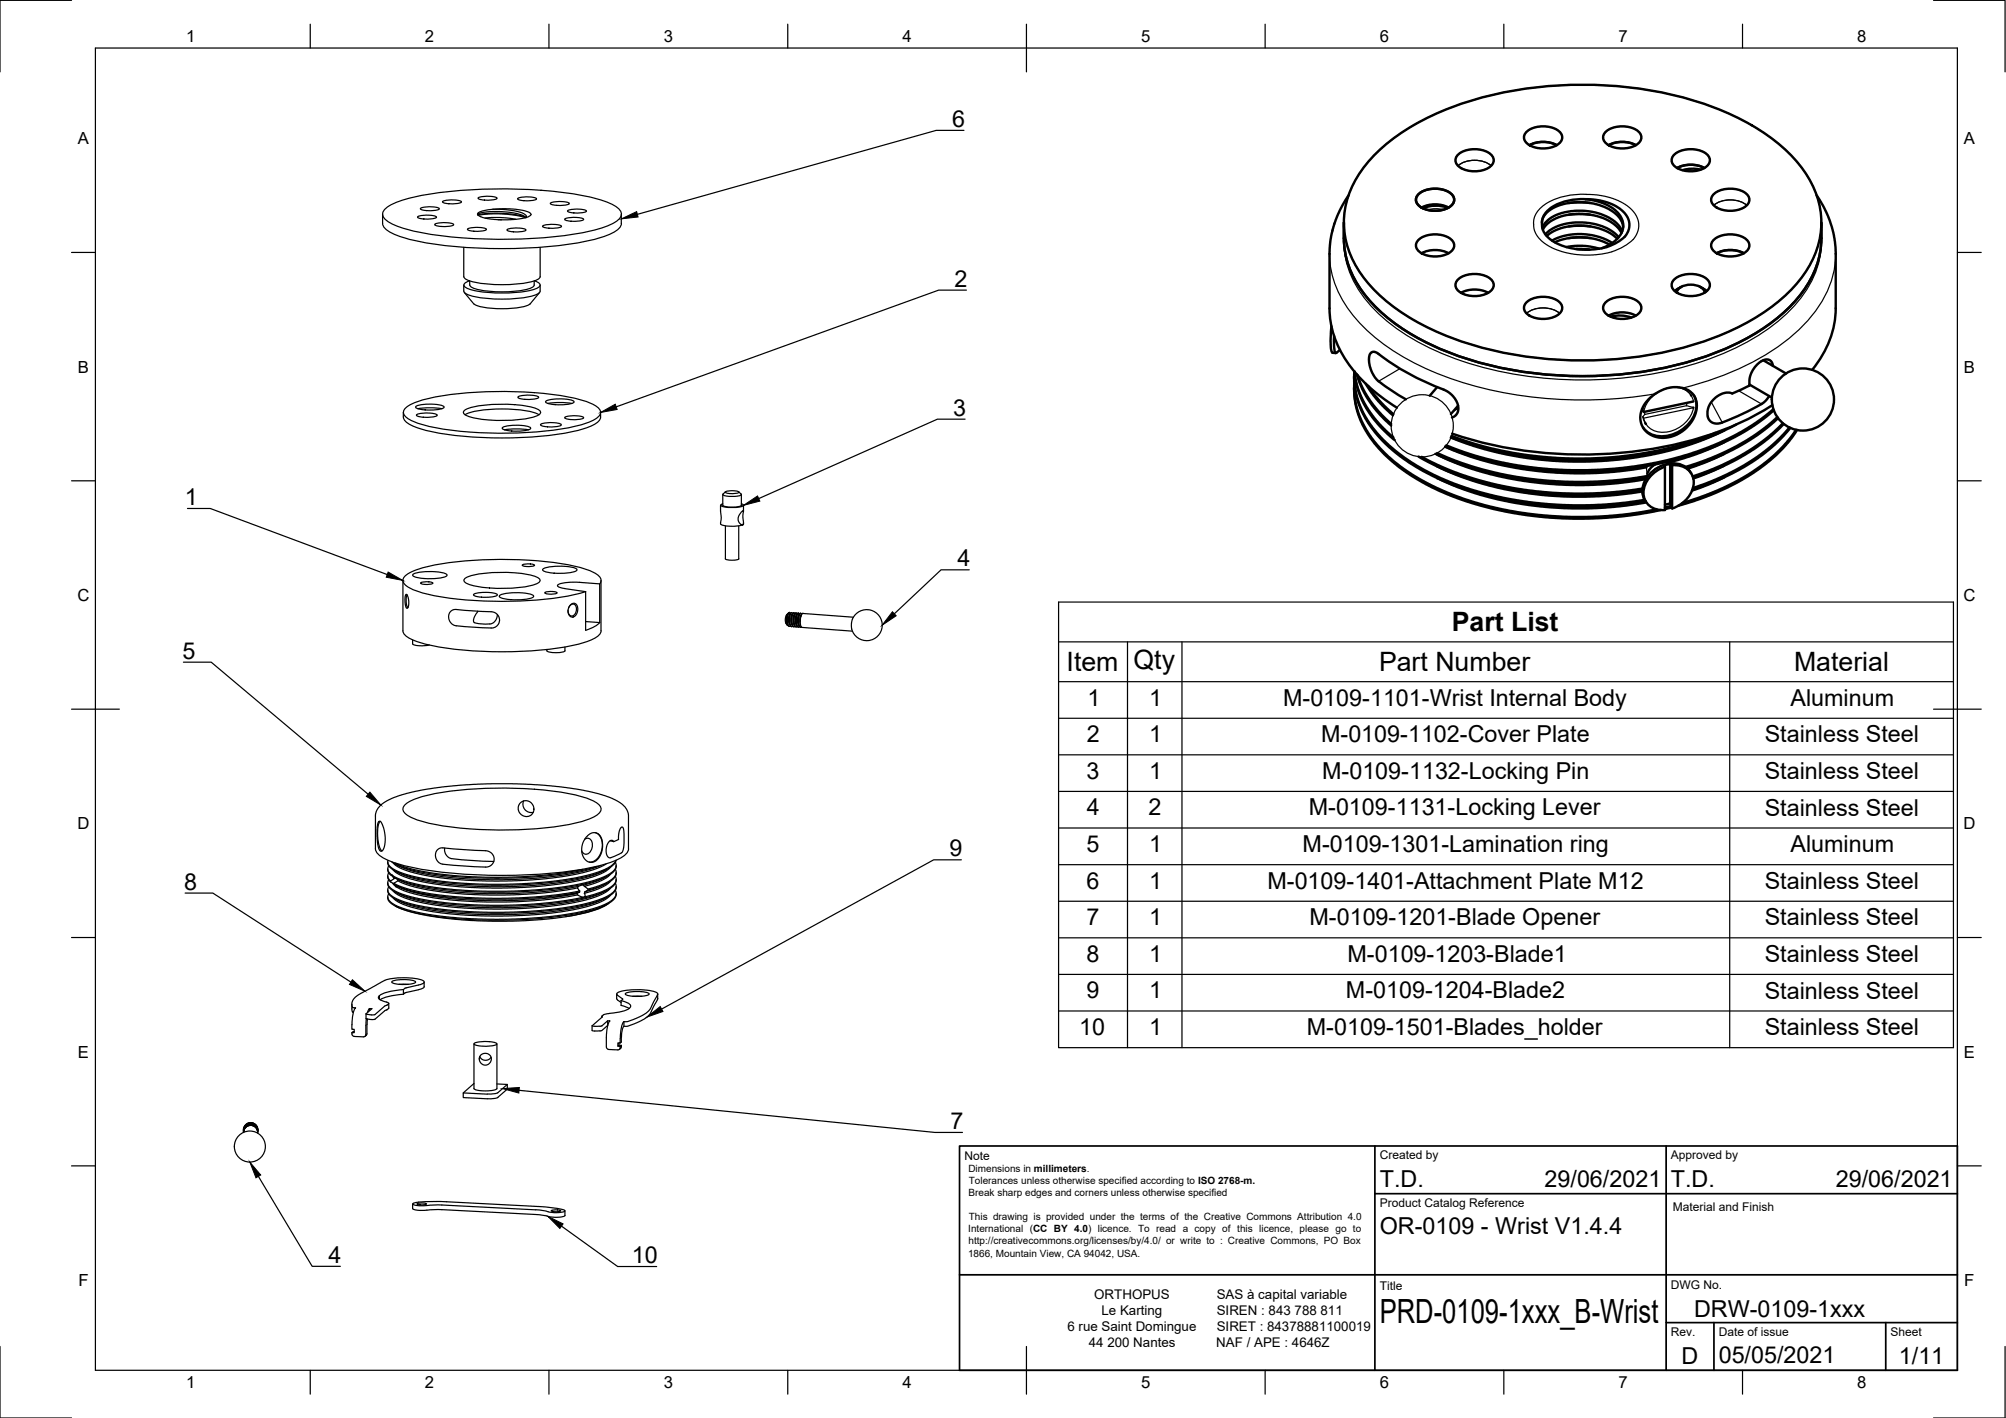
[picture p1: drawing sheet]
<svg xmlns="http://www.w3.org/2000/svg" width="420mm" height="297mm" viewBox="0 0 420 297" stroke-linecap="round" stroke-linejoin="round" font-family="sans-serif">
<!-- layer: Visible -->
<g fill="none" stroke="#000" stroke-width=".25">
<path d="M288 32.4a48.4 48.4 0 0 1 21.7-11.8 82.6 82.6 0 0 1 49.3 1.9 42.5 42.5 0 0 1 17.5 11.5 18.3 18.3 0 0 1 3.4 20 30.3 30.3 0 0 1-13.1 13 72.3 72.3 0 0 1-35.3 8.5 72.3 72.3 0 0 1-35.4-8.5 30.3 30.3 0 0 1-13-13 17.8 17.8 0 0 1 2-18.2zM305.4 32.3a5.8 5.8 0 0 1 6.9 0 1.67 1.67 0 0 1-.6 2.9 6 6 0 0 1-6.3-.4 1.55 1.55 0 0 1 0-2.5zM319.8 27.6a5.8 5.8 0 0 1 6.8 0 1.67 1.67 0 0 1-.6 2.8 6 6 0 0 1-6.2-.4 1.55 1.55 0 0 1 0-2.4zM336.4 27.6a5.8 5.8 0 0 1 6.8 0 1.67 1.67 0 0 1-.6 2.8 6 6 0 0 1-6.2-.4 1.55 1.55 0 0 1 0-2.4zM350.7 32.3a5.8 5.8 0 0 1 6.8 0 1.67 1.67 0 0 1-.5 2.9 6 6 0 0 1-6.3-.4 1.55 1.55 0 0 1 0-2.5zM80.1 44.9v1.9a2.82 2.82 0 0 0 2 2.1 42.1 42.1 0 0 0 13.3 2.8 99 99 0 0 0 29-1.5 12.9 12.9 0 0 0 5.2-2.3l.4-.6 .2-.5M80.8 43.6a15.8 15.8 0 0 1 6.5-2.5 100.8 100.8 0 0 1 36.3 .2 12.1 12.1 0 0 1 6.2 2.7 1.38 1.38 0 0 1-.3 2.1 15.8 15.8 0 0 1-6.5 2.5 100.8 100.8 0 0 1-36.3-.2 12.1 12.1 0 0 1-6.2-2.7 1.38 1.38 0 0 1 .3-2.1zM87.5 45.3a5.6 5.6 0 0 1 3.9 .2 5.1 5.1 0 0 1-4 0zM88.1 43.6a5.6 5.6 0 0 1 3.9 .1 5.1 5.1 0 0 1-4 0zM91.1 46.9a5.6 5.6 0 0 1 3.9 .2 5.1 5.1 0 0 1-4-.1zM92.8 42.2a5.6 5.6 0 0 1 3.9 .1 5.1 5.1 0 0 1-4 0zM97.1 59.7l.1 1.3a2.18 2.18 0 0 0 1.8 1.1 30.1 30.1 0 0 0 13-.3l1-.5 .1-1.6"/>
<path d="M97.1 51.8l.1 6.2a2.18 2.18 0 0 0 1.8 1 30.1 30.1 0 0 0 13-.2l1-.5 .1-.3v-6.2M98 47.9a5.6 5.6 0 0 1 3.9 .1 5.1 5.1 0 0 1-4 0zM98.3 58.8l-.6 .3-.5 .6a1.98 1.98 0 0 0 1.7 1.1 29.8 29.8 0 0 0 13.2-.3l.6-.2 .4-.6-.5-.6-.6-.3M98.4 58.9v.8a1.84 1.84 0 0 0 1.6 .9 25.2 25.2 0 0 0 11-.2l.8-.4 .1-1.1M100.1 45l2.2-.3h2.7l2.5 .2 2.6 .6M100.1 45.1l2.5-.3h2.5l3.1 .3 1.9 .5M100.2 41.4a5.6 5.6 0 0 1 3.9 .1 5.1 5.1 0 0 1-4 0zM101.6 45.7l3.2-.1 3.2 .3M103.2 43.8l3.5-.1 3.2 .4 .9 .4 .4 .4-.3 .4-.7 .3a1.1 1.1 0 0 0-1.2-1.1l-3-.6zM103.2 43.8l-2.2 .4a.96 .96 0 0 0-1 .8l1.2 .6 3.1 .4h3.3l2.6-.4-.8-.5-.9-.3-3.3-.5-3.3 .1-1.4 .2-.5 .3M104.3 46h.8M106.3 48a5.6 5.6 0 0 1 3.9 .2 5.1 5.1 0 0 1-4 0z"/>
<path d="M108.5 41.5a5.6 5.6 0 0 1 3.9 .2 5.1 5.1 0 0 1-4-.1zM113.7 47.3a5.6 5.6 0 0 1 3.9 .1 5.1 5.1 0 0 1-4 0zM115.4 42.5a5.6 5.6 0 0 1 3.9 .1 5.1 5.1 0 0 1-4 0zM118.4 45.8a5.6 5.6 0 0 1 3.9 .2 5.1 5.1 0 0 1-4-.1zM119 44.1a5.6 5.6 0 0 1 3.9 .1 5.1 5.1 0 0 1-4 0zM130.1 44.9v1.9M297.2 50.2a5.8 5.8 0 0 1 6.8 0 1.67 1.67 0 0 1-.6 2.8 6 6 0 0 1-6.2-.4 1.55 1.55 0 0 1 0-2.4zM297.7 43.5a6.3 6.3 0 0 1 5.7 0M297.7 53.1a6.3 6.3 0 0 1 5.7 0M302.4 43.9l-1.8-.2-1.7 .3M305.4 58.5a5.8 5.8 0 0 1 6.9 0 1.67 1.67 0 0 1-.6 2.8 6 6 0 0 1-6.3-.4 1.55 1.55 0 0 1 0-2.4zM332.2 40.7a13 13 0 0 0-9.9 3.3 4 4 0 0 0-1.1 3"/>
<path d="M332.2 40.7l2.7 .2 2.5 .5 2.3 1 1.7 1.2 1.2 1.3 .6 1.7-.1 1.7-.6 1.3a11.2 11.2 0 0 1-6.6 3.5l-2.2 .3-3.2-.1-2.3-.3-2.5-.8-2.2-1.2-1.3-1.2-.8-1.5-.2-1.2M350.7 58.5a5.8 5.8 0 0 1 6.8 0 1.67 1.67 0 0 1-.5 2.8 6 6 0 0 1-6.3-.4 1.55 1.55 0 0 1 0-2.4zM359 40.6a5.8 5.8 0 0 1 6.8 0 1.67 1.67 0 0 1-.6 2.9 6 6 0 0 1-6.2-.4 1.55 1.55 0 0 1 0-2.5zM359 50.2a5.8 5.8 0 0 1 6.8 0 1.67 1.67 0 0 1-.6 2.8 6 6 0 0 1-6.2-.4 1.55 1.55 0 0 1 0-2.4zM97.3 61.3l1.9 2.4M99.2 63.6a11.1 11.1 0 0 0 5.9 1.1 11.1 11.1 0 0 0 6-1.1M113 61.3l-2 2.4M306 61.3a6.3 6.3 0 0 1 5.7 0M319.8 63.3a5.8 5.8 0 0 1 6.8 0 1.67 1.67 0 0 1-.6 2.8 6 6 0 0 1-6.2-.4 1.55 1.55 0 0 1 0-2.4zM336.4 63.3a5.8 5.8 0 0 1 6.8 0 1.67 1.67 0 0 1-.6 2.8 6 6 0 0 1-6.2-.4 1.55 1.55 0 0 1 0-2.4zM336.9 66.1a6.3 6.3 0 0 1 5.7 0M339 66.7l1 .1"/>
<path d="M84.5 86.4v1M85 85.4a14.1 14.1 0 0 1 6.2-2.3 82.2 82.2 0 0 1 30.1 .6 8.3 8.3 0 0 1 4.3 2.1 1.46 1.46 0 0 1-.9 2 29 29 0 0 1-10.5 2.5 82.4 82.4 0 0 1-25.2-1.2 8.3 8.3 0 0 1-4.4-2.2l-.1-.5 .1-.5zM87.2 85.1a9.2 9.2 0 0 1 5.8 .1v.1a7.8 7.8 0 0 1-5.2 .4l-.7-.3zM87.3 86.8a7 7 0 0 1 4.2 0l.1 .2a5.4 5.4 0 0 1-4.4 0zM87.5 85.6l2.9-.2 2.2 .2M97.1 86.1a8.2 8.2 0 0 1 4.5-1.3 30.4 30.4 0 0 1 10.5 .7l1 .5 .1 .3a1.89 1.89 0 0 1-1.6 1.1 30.3 30.3 0 0 1-13.4-.2l-1-.5-.2-.3zM97.4 86.9a20 20 0 0 1 8.9-1.2 15.4 15.4 0 0 1 6.6 1.2M105.3 89.5a9.2 9.2 0 0 1 5.8 .1l.1 .1a7.8 7.8 0 0 1-5.3 .4l-.7-.3zM105.6 90l2.2-.2 2.9 .2M108.6 83.1a7 7 0 0 1 4.1 0l.1 .1a5.4 5.4 0 0 1-4.3 0zM113.3 88.8a7 7 0 0 1 4.2 0l.1 .2a5.4 5.4 0 0 1-4.4 0zM114.4 84a9.2 9.2 0 0 1 5.8 .1v.1a7.8 7.8 0 0 1-5.2 .4l-.7-.3z"/>
<path d="M114.7 84.5l2.2-.2 2.9 .2M118.4 87.4a5.6 5.6 0 0 1 3.9 .1 5.1 5.1 0 0 1-4 0zM125.8 86.4a1.97 1.97 0 0 1-1.1 2.4 29.5 29.5 0 0 1-11 2.6 79.5 79.5 0 0 1-25.2-1.4 7.2 7.2 0 0 1-3.9-2.2l-.1-.4M344.1 87.3l.2 .3 10.4-2.2a6.5 6.5 0 0 1-8.3 4.8 3.4 3.4 0 0 1-2.1-2.6M353.2 85l-8.7 1.8M354.7 84.1a4 4 0 0 0-5.2-2.8 6.7 6.7 0 0 0-5.2 5M109.4 118.3l1.2-.2 .9 .1 .5 .2a3.1 3.1 0 0 1-2.6 0zM113.8 119.1a11.2 11.2 0 0 1 7 .1l.1 .2a7.9 7.9 0 0 1-4.8 .7 4.6 4.6 0 0 1-2.4-.6v-.2zM150.9 105.8l.2 2.5-.2 1.5M150.9 109.7a6 6 0 0 0 4.4 .3l.3-.1M151.4 103.6v2.2a4.9 4.9 0 0 0 3.9 0M151.4 105.5l-.5 .3a3.9 3.9 0 0 0 3 .5h.6a1.47 1.47 0 0 0 1.2-.5l-.4-.3"/>
<path d="M151.9 103l-.5 .6a5.2 5.2 0 0 0 3.9 0l-.6-.6M151.9 110.2v6.9a3.6 3.6 0 0 0 2.8 0v-6.9M152 103a4.2 4.2 0 0 1 2.8 .1 3.4 3.4 0 0 1-2.9 0zM155.3 109.9h.3h-.4l-.4-.4-.2-1 .4-.9 .7-.6-.1 1.4 .1 1.3-.1 .2M155.3 103.6v2.2M155.7 109.5l-.1 .4M155.7 105.8v1.2M84.4 121.6v10.5a2.55 2.55 0 0 0 1.8 1.9 49 49 0 0 0 16.7 2.5 65.8 65.8 0 0 0 20.2-2.1 4.9 4.9 0 0 0 2.7-1.8l.1-.5v-10.5M85 124.5l.4 .3 .2 1.1v1l-.3 .5-.3-.3-.2-.9 .1-1.2zM85.3 124.7l-.2 .4v1l.1 .8 .3 .3M86.4 134v.9M86.4 134.9a5.1 5.1 0 0 0 3.5 .2"/>
<path d="M86.6 120.2a11.2 11.2 0 0 1 7 .1v.2a7.9 7.9 0 0 1-4.8 .7 4.6 4.6 0 0 1-2.3-.6l-.1-.2zM88.1 122.1l1.2-.2h.9l.5 .2a3.1 3.1 0 0 1-2.6 .1zM95.6 131.1a33.1 33.1 0 0 0 7.9 .4l.8-.7 .3-.7-.3-1.2-.8-.6-8.2-.6-.6 .1-.4 .3-.3 .6v.6l.1 .8 .4 .4 .5 .4 .6 .2M97.2 121.3a8.1 8.1 0 0 1 4.5-1.2 30 30 0 0 1 10.3 .6l1 .6 .1 .2a1.87 1.87 0 0 1-1.6 1.1 29.9 29.9 0 0 1-13.2-.2l-1-.5-.1-.3zM99.3 124.4a8 8 0 0 1 4.8 .1l.1 .1a6.4 6.4 0 0 1-4.6 .3l-.4-.3zM100 128l-.7 1.4-.1 .5 .1 .5a7.6 7.6 0 0 0 3.7 .2l.9-.7 .3-1.2M104.8 124.7a11.2 11.2 0 0 1 6.9 .1l.1 .1a7.9 7.9 0 0 1-4.8 .7 4.6 4.6 0 0 1-2.4-.6v-.1zM114.2 124.1l1.1-.2 1 .1 .4 .2a3.1 3.1 0 0 1-2.6 0zM114.5 136v.3M118.3 123.3l4.4 .6M118.3 135.5v.8a4.8 4.8 0 0 1-3.7 0M119.1 127.4l.4-.6a.81 .81 0 0 1 1-.1 .81 .81 0 0 1 .2 1l-.2 .9-.7 .4-.4-.1-.3-.2-.1-.9"/>
<path d="M119.5 126.6l.8-.2 .4 .2 .3 .6v.9l-.2 .5-.4 .5-.5 .2-.5-.2-.4-.9 .1-.9zM121.4 122l4.2 .3v8.1l-2.9-.2M121.4 122a9.3 9.3 0 0 0-4.6 .5v.2a1.91 1.91 0 0 0 1.5 .6M122.7 123.9v8.1l1.8-.7 1.1-.9M125.6 122.3a1.21 1.21 0 0 0-.4-1.9 17.1 17.1 0 0 0-6.8-2.2 84.2 84.2 0 0 0-28.6 .4l-1.2 .3a8.6 8.6 0 0 0-4 2 1.23 1.23 0 0 0 .5 1.8 17.6 17.6 0 0 0 7 2.3 82.5 82.5 0 0 0 29.4-.7l1.2-.4M164.8 128.8l-.3 .9a1.36 1.36 0 0 0 .4 1.2M164.8 128.8l-.1 1.6 .1 .5 .3 .1M164.8 128.8l-.1 1.4 .3 .7M164.8 128.8l.2-.2-.2 1.1 .2 1.1M164.9 128.9v1.5l.1 .5 .4 .3M165 128.6l-.2 .2M165.2 128.4l-.3 .5"/>
<path d="M165.3 128.3l-.4 .6M165.4 130.6l-.2-1.1 .3-1-.1-.2-.2 .1-.2 .5-.1 1.3 .3 .9h.4M165.4 130.6v.3M165.5 128.6l-.2 .3-.2 .7 .1 .7 .3 .6M165.8 128.3l-.2 .1-.2 .4-.1 1.4 .2 .8 .4 .3M165.9 130.9l-.2-1.3 .3-1a.27 .27 0 0 0-.3-.2 .27 .27 0 0 0-.2 .3l-.1 .8 .1 1.3a.37 .37 0 0 0 .2 .4 .37 .37 0 0 0 .4 0M166 128.6l-.2 .2-.2 .7 .1 .9 .2 .5M166 128.6h.1M166.3 128.4l-.3 .1-.1 .5-.1 1.2 .2 .9 .3 .2M166.4 130.9l-.2-1.1 .3-1.2a.26 .26 0 0 0-.3-.2 .26 .26 0 0 0-.2 .3l-.2 1 .1 1.1a.38 .38 0 0 0 .2 .4 .38 .38 0 0 0 .4 0M166.5 128.7l-.3 .2-.1 .7 .1 .9 .2 .5M166.8 128.4h-.2l-.3 .6-.1 1.2 .2 .8 .4 .3"/>
<path d="M166.9 131l-.2-1.5 .3-.9a.24 .24 0 0 0-.3-.2 .24 .24 0 0 0-.2 .3l-.2 1.1 .1 .9a.45 .45 0 0 0 .1 .5 .45 .45 0 0 0 .5 0M166.9 128.7l-.2 .2-.1 .8v.8l.3 .5M167.3 128.4l-.4 .3-.2 1.2 .1 1 .5 .5M167.3 128.9l-.2 .7 .2 1.4M167.3 128.9l.1-.2a.24 .24 0 0 0-.3-.2 .24 .24 0 0 0-.1 .3l-.2 .8 .1 1.3a.36 .36 0 0 0 .2 .4 .36 .36 0 0 0 .4 0M167.4 128.7l-.2 .3-.2 .8 .1 .9 .3 .3M167.7 128.5l-.2 .1-.2 .3-.1 1.4 .2 .9 .3 .2M167.9 128.8l-.4 .9 .2 1.2M167.9 128.8h.1M167.9 128.7l-.3 .7v.8M167.9 128.7a.26 .26 0 0 0-.3-.2 .26 .26 0 0 0-.2 .3l-.1 .9 .1 1.2a.42 .42 0 0 0 .5 .5M168.1 128.5l-.1 .1a2.83 2.83 0 0 0 0 2.8l10.5 .8"/>
<path d="M168.1 128.5h.1M168.2 128.5l10.6 .8M79.3 172.1l.4-.1 .2 .3 .4 1.1 .3 1.1 .1 1.9-.4 1.5a.49 .49 0 0 1-.6 .4 .49 .49 0 0 1-.4-.6l-.3-2.4v-2.1zM79.6 168.8l1.1-.9 1.8-.8 2.7-.9 2.9-.6 7.9-1.1 7-.3 9.5 .2 8 .9 3.5 .6 2.6 .7 1.6 .6 1.8 1.1a3.3 3.3 0 0 1 1.6 2.6l.1 6.9a2.78 2.78 0 0 1-1.9 2 39.4 39.4 0 0 1-12.7 3 107.5 107.5 0 0 1-31.5-1.2 13.8 13.8 0 0 1-6.5-2.8l-.3-.5-.2-.5v-7.1l.4-1zM79.6 172.1a6.8 6.8 0 0 0-.2 5.1l.6 1.1M84.9 168.5a14.2 14.2 0 0 1 6.2-2.3 82.6 82.6 0 0 1 30.3 .5 8.3 8.3 0 0 1 4.4 2.2 1.46 1.46 0 0 1-1 2 29.2 29.2 0 0 1-10.6 2.5 82.8 82.8 0 0 1-25.3-1.2 8.3 8.3 0 0 1-4.4-2.2l-.1-.5 .1-.5zM93.1 177.7l.1 .7 .3 .7a1.57 1.57 0 0 0 1.1 .8l3.8 .3 5 .3M101.7 178.2l.7 .2 .5 .3 .4 .4 .2 .8-.1 .6-.4 .7-.6 .3-.7 .1M101.7 178.2l-9.3-.6-.9 .5-.3 .6v.6l.1 .5 .5 .7 .9 .5 9 .6M108.9 168.3l.5-.4 .7-.2 1.2 .5 .5 1.1-.1 .8-.2 .4-.6 .4-.5 .2-1.2-.4-.4-.5-.3-.6v-.5zM109.7 167.8a1.74 1.74 0 0 0 .2 1.8 1.74 1.74 0 0 0 1.8 .6M122.4 175.8a1.01 1.01 0 0 1 1.2 0 1.01 1.01 0 0 1 .5 1 1.84 1.84 0 0 1-1.4 2.2l-.6-.4-.3-.4"/>
<path d="M122.9 175.2l.6-.5 .8-.3 .9 .2 .6 .6 .4 1v1.1l-.2 1.2-.5 1.2a1.87 1.87 0 0 1-2.1 .9 1.87 1.87 0 0 1-1.5-1.7l-.1-1.1 .2-.9zM124.7 174.4a3.1 3.1 0 0 1 1.2 4.2 2.59 2.59 0 0 1-2.5 2M127.8 176.1l.8 .2-.6-.3-.6 .5-.4 .9v1.1l.3 .9 .3 .3h.3M128.6 176.3l.2-.1a.63 .63 0 0 0 .7-.8l.2-1.4 .3-.6 .3-.2 .3 .4 .1 1v2.5l-.2 1.2-.3 .4-2.2 1M81.2 183.5a1.66 1.66 0 0 0 1.3 1.6M81.2 182a1.62 1.62 0 0 0 1.1 1.6M81.2 187.9l.1 .7M81.3 180.2l-.1 .4 .2 .6 .9 .8 1.5 .7 2.3 .8 3 .6 4.3 .6 8.8 .5 8.2-.1 5.4-.5 4.2-.6 3.6-.8 3-1 1.6-.9 .8-1.1M81.4 184.3l-.2 .8 .4 .7 1.1 .8 1.5 .7 4.2 1.1 6.2 .8 8.1 .4 7.6-.1 6.5-.6 5.4-1M81.4 181.4l-.2 .8 .4 .7 .5 .4M81.4 182.8l-.2 .6 .2 .6a.56 .56 0 0 0 .4 .5 .56 .56 0 0 0 .6-.3l.2-.2-.4-.5M81.8 184.6v.2"/>
<path d="M82 180.5l1.2 .7 2.2 .8 4.7 1 5.6 .7 6.4 .3 6.2-.1 6-.4 5.5-.7 5.3-1.3M82.1 183.3l.1 .1M82.1 183.3l-.2 .1M82.2 185l.7 .7M82.3 180.7l.9 .8 1.6 .7 4.5 1.2 6.4 .8 7.8 .4 7-.2 7.2-.8 3.2-.5 2.8-.7 1.5-.6 1.8-.8M82.5 185v.2l.3 .2 1.7 .7 4.1 1.1 5.1 .7 5.6 .4 6.6 .1 5.9-.3 4.8-.5 4.7-.7a7.7 7.7 0 0 1-3.5 .8l-4.1 .5-5.4 .4-6.6 .1-5.5-.3-4-.4-4-.7-2.9-.8-2.5-1.1M82.5 185l.3-.2a.64 .64 0 0 1 1 0l2.2 .8 3.8 .8 4.8 .7 6.1 .4h5l4.6-.2 4.7-.4 5.4-.8a.66 .66 0 0 1 .9 .5h.1l-3.8 .7-5.4 .6-5.9 .3-6.6-.1-6.3-.5-4.2-.5-4.1-1zM82.7 183.9l-.1 .1M82.8 185.4l.1 .3M82.8 180.8l2.4 .9 4.7 1.1 5 .6 5.3 .3 6.3 .1 5.5-.3 6.3-.7 3.8-.7M82.8 181l.8 .4M82.8 188.3l.8 .5"/>
<path d="M82.8 186.9l.8 .4M82.9 185.7l.1 .1M83 185.8l2.2 1 3.5 .9 5.6 .8 5.5 .4 6.2 .1 4.8-.2 4.1-.4 4.7-.7a2.41 2.41 0 0 1 2.3 .2h.3M83.2 185.6l-.2 .2M83.3 184.2v.3M120.9 187.2l.1 .3M121.2 185.7l-.2 .3M121.4 186.6v.2M122.2 185.4l.2 .3M122.4 187.9h-.2M123.1 186.2l.1 .2M125.9 181.3l-4.1 1.3-4.9 .9-5.8 .6-5.7 .2-5.8-.1-6.9-.6-5.3-.9-2.4-.7-1.4-.6"/>
<path d="M127.2 183.5l-1.7 .9-1.6 .6-3 .7-3 .6-6.8 .7-7.1 .2-7.2-.2-5.9-.7-5.2-1.1-2.9-1.3M127.2 182.1l-1.7 .8-1.8 .6-5 1.2-6.8 .8-6.1 .2-8-.1-6.4-.7-5.2-1-1.7-.6-1.7-.8M127.2 189.4l-2.9 1.3-4.5 1.1-6.2 .8-7.5 .4-7.3-.2-6.9-.6-5.5-1.1-2.2-.7-1.4-.6M127.2 187.9l-2.9 1.3-5 1.2-6.6 .9-6.9 .3-8-.2-6.4-.6-4.8-.9-3-1.1M127.2 186.5l-1.7 .8-1.8 .6-4.6 1.1-6.2 .8-6.3 .3-7.6-.1-7.3-.6-4.9-.9-3.2-1.2M127.2 185l-1.8 .9-2.9 .9-.1 .3M127.6 189.2a15.5 15.5 0 0 1-6.5 2.4l-2.6 .4M127.8 181.7l-.8 .7-1.6 .8-2.2 .8-3 .7-7.2 1-7.9 .3-8.5-.2-7.2-.9-3-.7-1.9-.6-1.5-.8-.7-.6M127.8 187.5l-1.1 1-1.5 .7-1.8 .6-3.4 .8-7 .9-7.7 .4-7.7-.2-7.3-.8-5-1.2-1.9-.7-1.1-.9M127.8 186.1l-.8 .7-1.6 .8-2.4 .8-2.8 .7-7.2 1-8.2 .3-8.7-.3-6.4-.7-2.4-.5-2.8-.9-1.5-.8-.7-.6M128.9 180.6l.1 1-.6 .9-1.5 1-2.4 .9-2.5 .6-3.9 .8-7.6 .7-9.4 .2-8.5-.6-4.2-.7-2.7-.6-1.9-.6-1.6-.8M128.9 182.1l.2 .5-.1 .6-.8 .9-1.6 1-2.5 .9a1.07 1.07 0 0 1-1.3-.1l-.4-.2 3.5-1.2 1.2-.7 .7-.7"/>
<path d="M128.9 185l.2 .5-.1 .6-.5 .8-.6 .4-1.8 .9-2.7 .9-2.9 .7-3.9 .6-6.6 .6-4.4 .1-6.2-.1-4.8-.3-3.8-.4-3.7-.7-2.6-.7-2.2-1-.7-.6-.3-.5-.1-.5 .2-.5M128.9 186.5l.2 .5-.1 .6-.9 1.1-2.2 1.1-2.7 .8-2.5 .6-5 .7-9.4 .7-9.1-.2-5.4-.5-3.6-.6-3.2-.8-2.2-.9-.9-.6-.5-.5-.2-.7 .2-.6M128.9 183.6l.2 .4-.1 .7-1 1-2 1.1-3.6 1.1 .2-.4-.2-.4 3.5-1.1 1.2-.7 .7-.7M129.1 181.3l-.3 1-1 .9-1.5 .8-1.9 .6-6.1 1.3-8 .8-8.9 .2-8.4-.6-6.4-1-3.5-1.2a.99 .99 0 0 1-.9-.7M129.1 180.2l-.5 .8-1.4 1.1-2.2 .9-3.2 .8-3.6 .7-4.7 .5-8.5 .4-8.5-.2-3.7-.3-4.5-.7-2.8-.7-2.6-1-1.3-.9-.4-.7v-.4M129.1 187.1l-.1 .6-.3 .5-1.2 1.1-1.6 .7-2.6 .8-4 .9-3.6 .5-8.2 .5-5.1 .1-4.7-.2-7.4-.8-3.7-.7-2.5-.7-1.7-.8-.7-.6-.4-.4M129.1 185.7l-.1 .4-.3 .7-1.1 .9-2.6 1.1-2.5 .8-3.4 .6-4.3 .6-9.4 .5-9.4-.3-4.6-.5-3.4-.5-3.1-.8-2.1-.9-1.3-1-.3-.9M129.1 184.2l-.3 1.1-1.4 1.1-2.2 .9-2.9 .8-6.9 1.2-9.1 .5-8.4-.1-4-.3-4.8-.7-3.5-.8-2.6-.9-1.4-1-.4-.6v-.5M129.1 182.7l-.1 .5-.2 .6-1.2 .9-1.8 .9-2.6 .8-.7 .4M73.7 210.4v1.3l.3 .4M74.2 216.1l-.5 .2M74.4 211.2l-.5 1.2-.2 2.2v1h.5v.7h-.5a.63 .63 0 0 0 .5 .8l1.9 .1 .5-.2v-2.2"/>
<path d="M76.7 212.4v1l1.1 .2 .7-.1M76.7 213.4v1.4M77 212.1l.4-.8h.5l-1.2 1.1M77 213.5l-.1 3-.4 .6M77.4 211.3v.4M79.5 208.6v.7M80.9 210.6l-.3 .2-2.1 1.7-.7 .1-1.1-.2M80.9 211.6l-2.4 1.9M81.4 210.2v1l-.5 .4M82.2 205.5a8 8 0 0 1 4.7 .1l.2 .1a6.4 6.4 0 0 1-4.6 .3l-.5-.3zM83.6 206.2h1.9M84.5 207.3l.4-.3 3.4-.8 .5-.4a1.19 1.19 0 0 0-1.1-.7 12.9 12.9 0 0 0-7.4 .4l-4.8 2.6-1.1 .8-.5 .7-.2 .5 .1 .9 .7 .1-.1 .1"/>
<path d="M84.5 207.3v1l.4-.4 2.8-.6M84.5 207.3l-3.6 .6a1.89 1.89 0 0 0-1.6 1.2 2.81 2.81 0 0 0 2 .9l.1 .3-.5 .3M84.5 208.3l-3.4 .5-1.5 .6M88.8 205.7l.1 1a1.37 1.37 0 0 1-1.2 .6M99.3 218.7v9.3a4.6 4.6 0 0 0 3.1 .5 2.12 2.12 0 0 0 1.7-.5v-9.3M99.4 218.5a7.7 7.7 0 0 1 4.6 0l.1 .2a6.1 6.1 0 0 1-4.4 .3l-.4-.3zM124 214.9v1M126 213.1l-1.9 1.8 1.8 .1 1.4-1.2v1l-1.3 1.1-1.4 .1-.6-.1M126.1 212.9v.2zM126.4 212.6l-.3 .3M127 219.3l.3 .5h.2l1.9 .1M127.3 213.8l.5 .1h-.1"/>
<path d="M127.6 212.3l-1.2 .3M127.7 213.9l-.4 .7-.2 1.2-.1 3.5M129.2 208.2v1.1l.9 .7M129.6 218.5v.5M129.9 219.2l.2-.2v.3M130.1 209.6a2.68 2.68 0 0 1 2 1.1l-.3 .5M130.1 209.6v1l1.7 .7M130.1 219h-.5l-.2 .1M130.1 217.3v1l-.2 .2M130.1 219.3l-.3 .5M130.4 209.2l-1.2-.9a1.56 1.56 0 0 1 1.5-.8 15 15 0 0 1 6.8 .4l.3 .4v.9l-1.9 3.5-1 .8-1.5 .8-2 .7h-.7M130.4 209.4l-.3 .2"/>
<path d="M130.4 209.2v.1M130.6 214.1l-.5 1.2-.2 3.2h-.5v.6l.5 .1a.53 .53 0 0 1-.5 .7M130.7 214v1l-.4 .6-.1 1.7M131.1 208a8 8 0 0 1 4.8 .1l.1 .1a6.4 6.4 0 0 1-4.6 .3l-.4-.3zM131.8 211.2l-.7 .4-1.1 .3-2.4 .4M132.5 208.7h1.9M137.8 208.3l-1.6 3-.6 .7-1.2 .8-1.6 .7-1.4 .5-.8 .1M51 237l.2-.6 .4-.5 .6-.3h.5l.9 .5 .4 1M51 237.2l.1-.5 .5-.7 1-.3 1 .5 .3 .7 .1 .5M51 237l.5-.9 .4-.4 .8-.1 1 .6 .3 1M51.1 236.7l.4-1 1.1-.4 .5 .1 .5 .4 .2 .3 .2 .7M51.1 236.8l.2-.7 .3-.4 1-.3 .5 .1 .6 .4 .3 1"/>
<path d="M51.1 236.9l.1-.6 .4-.5 1-.3 .9 .4 .4 .5 .1 .6M51.1 236.9v-.5l.4-.5 .5-.3 .7-.1 .9 .5 .2 .3 .2 .8M51.1 236.8v-.4l.4-.6 .7-.3 .5-.1 1 .6 .3 .9M51.1 236.7l.1-.5 .4-.5 .5-.3 .6-.1 .5 .2 .5 .3 .3 1M51.1 236.6l.4-1 .4-.3 .8-.1 .9 .5 .3 .3 .1 .7M51.1 236.6l.1-.5 .4-.6 1.1-.3 .9 .5 .3 .4 .1 .6M51.2 236.5a1.48 1.48 0 0 1 1.7-.7 1.48 1.48 0 0 1 1.1 1.5M51.2 236.6l.7-.7 .8-.2 .9 .6 .3 .5 .1 .4M51.2 235.9l-.1 .5M53.1 235.3l-.6-.2-.7 .2-.6 .6-.1 .6M54 237.1h.1M54 236.8h.1"/>
<path d="M54 236.9h.1M54 237h.1M54 236.7h.1M99.3 227l-2.3 1.9M100.5 221.3l.4 .6 .7 .2 .8-.2 .4-.4M102.1 229.2l-5.1-.3v1l5.1 .3M104.1 227.1l2.2 .1-2.1 1.7M104.3 228.9l-.6 .2-1.6 .1M106.3 227.2v.9l-2 1.8-.6 .2-1.6 .1M86.4 252.2v1M86.4 253.2a6.3 6.3 0 0 0 4 .2h2.2M87.4 252.1l.9-.1 1 .2a2.59 2.59 0 0 1-2 0z"/>
<path d="M92.5 253.4l21.5 1.2a7.3 7.3 0 0 0 4.2 .1l.1-.1M93.5 251.7l20.1 1.1a16.7 16.7 0 0 1 4.7 .8v.1a6.5 6.5 0 0 1-4.3-.1l-21.5-1.2M93.6 251.7h-3a9.7 9.7 0 0 0-4.1 .5 4 4 0 0 0 2.9 .3l3.2-.1M115.5 253.6l.9-.2 1.1 .2a2.59 2.59 0 0 1-2.1 0zM118.3 253.6v1"/>
<circle cx="297.9" cy="89.2" r="6.5"/>
<circle cx="181.5" cy="131" r="3.2"/>
<circle cx="101.6" cy="221.9" r="1.26"/>
<circle cx="52.3" cy="240.2" r="3.2"/>
</g>
<g fill="none" stroke="#000" stroke-width=".51">
<path d="M288 32.4a48.4 48.4 0 0 1 21.7-11.8 82.6 82.6 0 0 1 49.3 1.9 42.5 42.5 0 0 1 17.5 11.5 18.3 18.3 0 0 1 3.4 20 30.3 30.3 0 0 1-13.1 13 72.3 72.3 0 0 1-35.3 8.5 72.3 72.3 0 0 1-35.4-8.5 30.3 30.3 0 0 1-13-13 17.8 17.8 0 0 1 2-18.2zM305.4 32.3a5.8 5.8 0 0 1 6.9 0 1.67 1.67 0 0 1-.6 2.9 6 6 0 0 1-6.3-.4 1.55 1.55 0 0 1 0-2.5zM319.8 27.6a5.8 5.8 0 0 1 6.8 0 1.67 1.67 0 0 1-.6 2.8 6 6 0 0 1-6.2-.4 1.55 1.55 0 0 1 0-2.4zM320.4 30.4a6.3 6.3 0 0 1 5.6 0M336.4 27.6a5.8 5.8 0 0 1 6.8 0 1.67 1.67 0 0 1-.6 2.8 6 6 0 0 1-6.2-.4 1.55 1.55 0 0 1 0-2.4zM336.9 30.4a6.3 6.3 0 0 1 5.7 0M350.7 32.3a5.8 5.8 0 0 1 6.8 0 1.67 1.67 0 0 1-.5 2.9 6 6 0 0 1-6.3-.4 1.55 1.55 0 0 1 0-2.5zM351.3 35.2a6.3 6.3 0 0 1 5.7 0M356.2 35.5l-1.9-.2-1.9 .3M281.5 46.6a21.3 21.3 0 0 0 1.8 11 30.8 30.8 0 0 0 12.8 12.7 72 72 0 0 0 35.4 8.5 72 72 0 0 0 35.3-8.5 30.8 30.8 0 0 0 12.9-12.7 17.7 17.7 0 0 0 1.8-7.7v-3.3M282.5 40.9l-1.9 3.1-.8 2.1-.7 2.2a19.2 19.2 0 0 0-.6 4.9v11.4a22.3 22.3 0 0 0 8 16.2 40.5 40.5 0 0 0 6.1 4.6M297.2 40.6a5.8 5.8 0 0 1 6.8 0 1.67 1.67 0 0 1-.6 2.9 6 6 0 0 1-6.2-.4 1.55 1.55 0 0 1 0-2.5z"/>
<path d="M297.2 50.2a5.8 5.8 0 0 1 6.8 0 1.67 1.67 0 0 1-.6 2.8 6 6 0 0 1-6.2-.4 1.55 1.55 0 0 1 0-2.4zM297.7 43.5a6.3 6.3 0 0 1 5.7 0M297.7 53.1a6.3 6.3 0 0 1 5.7 0M303.3 43.5a7.1 7.1 0 0 0-5.3 .1M305.4 58.5a5.8 5.8 0 0 1 6.9 0 1.67 1.67 0 0 1-.6 2.8 6 6 0 0 1-6.3-.4 1.55 1.55 0 0 1 0-2.4zM323 46.7l.1-.8 .6-1 .8-.8 1.1-.7 1.3-.5 1.5-.3 3.5-.2 3 .5 1.4 .5 1.5 .9 1.4 1.3 .5 .8 .3 1.2M323.1 47.8l.3-.8 .8-.8 1.7-1.2 2.5-.7 3.1-.2 2.9 .5 2.7 1 1.6 1.3 1.1 1.6M323.2 48.1l.4-.7 .7-.7 2.1-1.2 2.3-.6 2.8-.1 2.9 .4 2.1 .8 2.1 1.4 1 1.4M323.7 49.1l1.5-1.3 1.9-.7 2.3-.5h2.1l2.2 .3 2 .5 2.2 1.2 1.1 1.1M324 49.4l1.3-.9 1.7-.7 2.2-.5h2l2.7 .3 1.9 .5 1.6 .8 1.4 1.1M325.1 50.4l2.4-1 1.9-.3 1.9-.1 2.1 .3 1.6 .3 1.6 .7 1.1 .6M325.6 50.7l2.5-.7 3.3-.3 2.9 .4 1.7 .6 1.1 .6"/>
<path d="M328.1 51.8l1.8-.3h1.5l1.6 .1 2 .5M328.6 42.5l1.8-.1 2.7 .1M328.6 45l1.7-.2 2.8 .2M328.6 47.4l1.5-.1 3 .1M328.6 49.9l1.9-.2 2.6 .2M330.1 52.2l2.7 .1-2.5-.1M332.1 41.7l1.6 .1 2.4 .4 2.2 .9 1.3 .9 1.1 1.2 .5 1.3v1.4l-.5 1.1a8.9 8.9 0 0 1-5.2 3l-2.4 .3h-1.7l-2.3-.3-2-.6-1.6-.7-1.4-1.1-.9-1.2-.2-1.4M332.1 41.7l2.8 .6 1.9 .7 2 1.4 .6 .9 .5 .9 .1 .9-.1 .8-.7 1.6-1.5 1.4-2.2 1.1M332.1 41.7a11.2 11.2 0 0 0-7.9 2.4 3.5 3.5 0 0 0-1.2 2.9M350.7 58.5a5.8 5.8 0 0 1 6.8 0 1.67 1.67 0 0 1-.5 2.8 6 6 0 0 1-6.3-.4 1.55 1.55 0 0 1 0-2.4zM359 40.6a5.8 5.8 0 0 1 6.8 0 1.67 1.67 0 0 1-.6 2.9 6 6 0 0 1-6.2-.4 1.55 1.55 0 0 1 0-2.5zM359 50.2a5.8 5.8 0 0 1 6.8 0 1.67 1.67 0 0 1-.6 2.8 6 6 0 0 1-6.2-.4 1.55 1.55 0 0 1 0-2.4z"/>
<path d="M359.6 53.1a6.3 6.3 0 0 1 5.6 0M380.5 40.9l1.4 2.4 1 2 .8 2.3 .5 2.4 .3 2.8v11.8a20.5 20.5 0 0 1-4.9 12.9M278.9 68.3l-.2 3.9a2.15 2.15 0 0 0 .4 1.7l.7 .1M279.4 70.3v2.6l.2 .9 .3 .1M280.6 73.3l-.7 .6M283.6 78.8l.3 3.1 .8 2.9 1.3 2.9 2.4 3.3 2.6 2.7 2.8 2.3 4.2 2.6 4.1 2.1 4.9 1.8 4.6 1.4 4.8 1 6 .9 6.5 .4 5.2-.1 5.2-.3 5.4-.8M283.7 77.9l.7 3.4 .7 1.8 1 2 2.7 3.6 3 2.9M284.2 78.4l1.1 3 1.4 2.4 2.4 3.2 2.3 2.1M284.3 78.6l.9 2.3 1.8 3 1.7 2.2 2.7 2.7M306 61.3a6.3 6.3 0 0 1 5.7 0M319.8 63.3a5.8 5.8 0 0 1 6.8 0 1.67 1.67 0 0 1-.6 2.8 6 6 0 0 1-6.2-.4 1.55 1.55 0 0 1 0-2.4zM336.4 63.3a5.8 5.8 0 0 1 6.8 0 1.67 1.67 0 0 1-.6 2.8 6 6 0 0 1-6.2-.4 1.55 1.55 0 0 1 0-2.4z"/>
<path d="M336.9 66.1a6.3 6.3 0 0 1 5.7 0M337.4 66.3l1.8-.2 1.3 .1 1.2 .3M351.2 61.3a2.25 2.25 0 0 1 2.3-1.6 3.5 3.5 0 0 1 3.5 1.2v.4M351.3 60.8h-.1M351.7 60.4l-.9 .6M352.1 60.1l-.2 .1M352.3 60l-.7 .4-.5 .8M356 60l.7 .4 .5 .8M356.2 60.1l.1 .1M356.6 60.4l.3 .1M356.9 60.5l.6 .5M357 60.8h.1"/>
<path d="M369.3 75.5l4.8 2.7M371.3 76.7l-.2-.9-.7-.5-.9 .1-1 .6-.9 .9-.6 .9-.5 1.3-.1 1.7-.6 .3a9.3 9.3 0 0 1-3.2 1.3l-1.3-.1-1.3 .5-1.2 1-1 1.6-.2 1.5 .3 1 .9 .7 1.3 .1a46.7 46.7 0 0 0 9.4-4.5l1-1.2M283.6 81.3v.3M283.6 81.6l.2 2.1 .3 1.6 1 3 1.5 2.7 2.3 3 2.7 2.7 3.7 2.7 4.5 2.6 4.5 2 4.6 1.6 5.3 1.3 5.4 1 4.9 .5 5 .3 7.2-.3 6-.6 5.2-1M283.7 80.2l.1 3.3 .9 3.5 1.4 3 2.4 3.2 2.4 2.5 3.8 3 4 2.4 4.5 2.1 3.9 1.5 5.2 1.5 5.8 1.1 5.3 .7 5.7 .3 5.5-.1 6.8-.6 5.6-.9M286 80.4l1.3 1.9 1.4 1.7 3.1 3M286.6 80.8l2.3 3.1 2.9 2.8M292.1 92.2l-1.4-1.2-2.2-2.3-2.3-3.1-.9-1.6-.9-2.4-.4-1.6-.3-2.2 .1 3.2 .8 3.4 1.5 3.1 1.5 2.2 1.5 1.8 1.8 1.8 3.3 2.6 4.2 2.6 3.5 1.7 5.2 2 5 1.5 4.6 .9 5.1 .8 5.6 .4h5.6l6-.3 5.5-.8M294.5 83.7l-5.1-3.3-1.1-1-.6-.8-.8-2.1-.1-1.8 .2-.6 .4-.4 1 .2a55.2 55.2 0 0 0 14.5 8l.9 .5 .9 1 .4 .6 .3 1.1v.8l-.2 .7-.3 .4-.8 .4M297.1 95.6l4.7 2.5 5.3 2 4.6 1.3 7.5 1.5 5.8 .7 7.6 .1 5.1-.2 6.3-.8M297.8 95.7l5.3 2.6 4.3 1.6 6.3 1.7 5.6 1 5.7 .6 6.6 .2 6.3-.3 6.1-.8M300.7 95.1l4.7 2 5.1 1.6 5.8 1.3 6 .9 5.5 .3h6.3l5.1-.3 5.7-.8"/>
<path d="M301 97.7l3.9 1.7 4.6 1.6 5.6 1.5 5.1 .8 7.4 .7h4.7l6.4-.3 5.3-.8M301 95.2l5.8 2.5 5.2 1.6 6.1 1.3 4.9 .6 5.1 .4h5.5l5.1-.4 6-.8M301 94.9l4.8 1.9 4.7 1.5 5.5 1.3 6.3 .9 5.5 .4h6.6l4.7-.4 6.1-.8M301 81.1l-1.5 1.8M302.7 93.6l5.4 2.1 4.7 1.3 4.9 1.1 4.7 .6 5.2 .4h6.6l4.9-.4 5.7-.8M305.4 85l-1.5 1.7M344.6 88.6l.1 .2M345.2 83.7l1.7-1.4 2.2-.9 1.4-.3 2.1 .2 1.4 .7 1 1.3 .4 1.5-.3 1.9-.5 1.1-.7 1.1-.9 .9-1.5 1.1-1.4 .6-1.1 .2h-1.4l-1.1-.3-1-.4-.8-.7-.6-.8-.5-1.2v-1l.2-1.4 .5-1zM346.7 97.3l-1.1 .9-.6 1.1M348.6 96.9l1.1 .3M348.7 97.8a6 6 0 0 0-4.4 6.2 3.9 3.9 0 0 0 4.4 2.8v-9l-.2-.4a6 6 0 0 0-4.4 6.3l.4 1.1M349.8 97.2l-1.3 .3"/>
<path d="M350 97.1a4.2 4.2 0 0 1 4 1.7M350 97.1l-.2 .1M350 97.1l.2 .4v9l-.4-1v-8.3M350.2 97.5a3.8 3.8 0 0 1 4 1.6 3.8 3.8 0 0 1 0 4.2 7 7 0 0 1-3.9 3.2M354 98.8l.2 .4M354.2 82.8v.1M354.6 85.4h.1M354.7 84.1l-10.4 2.2-.2-.3M354.8 82.8a5.2 5.2 0 0 1-1.3 6.1 6.9 6.9 0 0 1-8.3 1.7l-1.1-1.1M359.3 90.7l-6.3 2.2-7.2 1.8-6.8 1-7.3 .4-7.3-.3-7.2-.9-6.4-1.4-6.8-2.2M361.2 90.2l-5.9 2.5-7.2 2.1-7.4 1.3-7.6 .6-7.7-.2-6.9-.8-7.4-1.6-3.4-1-3.8-1.4M361.2 92.6l-5.9 2.5-5.7 1.8"/>
<path d="M361.2 100l-3.1 1.4-3.7 1.4M361.2 97.5l-3.2 1.5-3.4 1.3M361.2 95.1l-4 1.7-3.7 1.4M363.6 88.9l-2.9 1.5-3.7 1.5-6.5 2.1-7.6 1.5-8.2 .8h-8.4l-4-.3-4.1-.6-7.1-1.5-3.8-1.1-3.4-1.2M366.4 80.5l4.7 2.8M371.2 84.9a70.1 70.1 0 0 1-31.6 10 86.5 86.5 0 0 1-35.4-4.1M371.4 85.7l-2.8 2.3-3.8 2.4-3.4 1.8-3.7 1.6-4.2 1.4-4.1 1.2-5.2 1-4.4 .6-4.9 .4-5.7 .1-4.9-.2-3.9-.4-4.1-.7-4.8-1-5-1.6-3.6-1.3M371.5 86l-2.9 2.3-3.5 2.3-3.1 1.7-3.7 1.6-4.5 1.5-4.7 1.4-4.9 1-4.2 .5-4.8 .4-5.2 .2-6.4-.4-3.3-.3-4.7-.8-4.3-.9-5.1-1.6-3.5-1.4M372.3 87.4l-4.1 3.3-4.6 2.8-5.2 2.5-5.4 1.8M372.4 87.6l-3.8 3.1-4.5 2.9-5.1 2.4-5.6 2.1M373.4 88.7l-3.4 3.1-4.4 3-4.7 2.5-6.4 2.5M373.6 88.8l-3.4 3.2-4.7 3.3-4.8 2.5-6.1 2.3"/>
<path d="M374.8 89.5l-1.8 2-2.2 2.1-2 1.6-2.7 1.8-2.8 1.6-2.8 1.4-5.9 2.2M375 89.6l-3.2 3.5-2.7 2.2-2.1 1.5-2.9 1.7-2.9 1.5-3.1 1.3-3.7 1.3M376.2 90.1l-1.3 1.8-2.3 2.5-2.6 2.3-3.2 2.3-2.8 1.7-4.1 2-3.8 1.5-3.7 1.2M376.4 90.1l-1.8 2.5-2.4 2.6-2.2 1.9-3.4 2.3-3.3 2-3.9 1.8-4.5 1.7-3.4 1M301 100.1l4.3 2 5.7 1.8 5 1.2 6.7 1 5.1 .4h5.5l5.8-.4 5.7-.9M344.5 104.8l.2 .3M344.8 100.1v.1M349.8 105.4l-1.1 .3M349.9 106l-1.2 .3M350.1 106.3l-1.4 .3"/>
<circle cx="377.6" cy="83.7" r="6.5"/>
</g>
<!-- layer: Visible Narrow -->
<g fill="none" stroke="#000" stroke-width=".25">
<path d="M305.4 34.7a5.8 5.8 0 0 1 6.9 0M278.5 53.2a21.8 21.8 0 0 0 7.5 15.7 53.5 53.5 0 0 0 24 12.3 89.5 89.5 0 0 0 36.7 1.3M281.5 50.3a20.3 20.3 0 0 0 6.4 14.6 49.5 49.5 0 0 0 22.7 12.1 81.8 81.8 0 0 0 50.6-3 39.2 39.2 0 0 0 16.2-11.8 18.9 18.9 0 0 0 4.1-11.9M358.9 43a5.8 5.8 0 0 1 7 0M384.5 53.2a21.9 21.9 0 0 1-7.3 15.4 53.8 53.8 0 0 1-24.7 12.7M293.2 77.2l-4.5 2.7M319.7 65.6a5.8 5.8 0 0 1 7 0M351.2 60.8l-.2 .4M351.9 60.2l-.5 .5-.3 .5M356.3 60.2l.6 .5 .3 .5M357 60.8l.2 .4M305.5 85.5l-1.1 .7"/>
<path d="M344.5 86.3v.5a1.1 1.1 0 0 0 0 1.6l.1 .2M344.7 84.3l-.6 1.7M345.1 97.6a1.94 1.94 0 0 0 .2 2M347.9 97.6l-.8 .3-1 .8M349.4 96.7l.4 .5M351.7 81.1l1.4 .7 1.1 1M353.3 84.4v.2a.36 .36 0 0 0 0 .4 .36 .36 0 0 0 .4 .1l.9 .3M358.4 84.2l2.3 4.3M364.2 81.9l4.8 2.7M344.7 100.1h.1"/>
</g>
<!-- layer: Visible -->
<g fill="#000" stroke="#000" stroke-width=".21">
<circle cx="165.5" cy="128.6" r=".11"/>
<circle cx="166.9" cy="128.7" r=".11"/>
<circle cx="167.4" cy="128.7" r=".11"/>
<circle cx="51" cy="237" r=".11"/>
<circle cx="51.1" cy="236.8" r=".11"/>
<circle cx="51.1" cy="236.7" r=".11"/>
<circle cx="51.1" cy="236.6" r=".11"/>
<circle cx="51.1" cy="236.9" r=".11"/>
<circle cx="51.1" cy="236.5" r=".11"/>
</g>
<!-- layer: Border -->
<g fill="none" stroke="#000" stroke-width=".25">
<path d="M15 .1h-15v15M20 10.1h390v276.9h-390zM65 5.1v5M115 5.1v5M165 5.1v5M215 5.1v10M265 5.1v5M315 5.1v5M365 5.1v5M405 .1h15v15M15 52.9h5M410 52.9h5"/>
<path d="M15 100.7h5M410 100.7h5M15 148.6h10M405 148.6h10M15 196.4h5M410 196.4h5M15 244.2h5M410 244.2h5M0 282.1v14.9h15M65 287v5M115 287v5M165 287v5"/>
<path d="M215 282.1v9.9M265 287v5M315 287v5M365 287v5M420 282.1v14.9h-15"/>
</g>
<!-- layer: TitleBlock -->
<path d="M201 240.1h209v46.9h-209zM288 250h122M288 240.1v46.9M349 240.1v46.9M201 267h209M349 277.1h61M359 277.1v9.9M395 277.1v9.9" fill="none" stroke="#000" stroke-width=".36"/>
<!-- layer: BOM -->
<g fill="none" stroke="#000" stroke-width=".25">
<path d="M221.7 126.1h187.5v93.4h-187.5zM221.7 134.5h187.5M236.2 134.5v85M247.6 134.5v85M362.3 134.5v85M221.7 142.8h187.5M221.7 150.5h187.5M221.7 158.1h187.5M221.7 165.8h187.5M221.7 173.4h187.5M221.7 181.1h187.5M221.7 188.8h187.5"/>
<path d="M221.7 196.5h187.5M221.7 204.1h187.5M221.7 211.8h187.5"/>
</g>
<!-- layer: Annotations -->
<path d="M130.1 45.9l3.2-1.6 .3 1.2zM125.8 86.4l3.1-1.7 .4 1.1zM81.3 119.8l3.1 1.8-3.5-.7zM155.7 105.9l3-2 .5 1.1zM186.9 128.2l.8 .8-2.9 2zM77.5 165.9l2.3 2.7-3.1-1.8zM73.8 205.2l2.6 2.4-3.2-1.4zM135.5 213l2.8-2.2 .6 1.1zM105.2 228l3.6-.2-.1 1.2zM52.3 243.4l2.3 2.7-1 .6zM114.8 254.8l3.1 1.6-.6 .9z" fill="#000" stroke="#000" stroke-width=".21"/>
<path d="M201.9 27.3h-5.8l-62.6 17.6M202.4 60.8h-5.8l-67.5 24.4M202.1 87.8h-5.8l-37.4 16.6M39.3 106.5h4.7l37.1 13.9M203 119.4h-5.9l-9.8 9.2M38.4 138.7h5.8l32.9 27.7M38.8 187.1h5.8l28.9 18.6M201.4 180.1h-5.8l-57 31.3M108.7 228.4l87.1 8.8h5.8M54.1 246.4l11.3 18.9h5.9M117.6 256.8l11.8 8.5h8.1" fill="none" stroke="#000" stroke-width=".25"/>
<text font-size="7" x="289" y="277.1">PRD-0109-1xxx_B-Wrist</text>
<g font-size="5.6">
<text x="304.1" y="132.3">Part List</text>
<text x="223.4" y="140.6">Item</text>
<text x="237.4" y="140.1">Qty</text>
<text x="288.8" y="140.6">Part Number</text>
<text x="375.8" y="140.6">Material</text>
</g>
<g font-size="4.9">
<text x="199.4" y="26.6">6</text>
<text x="199.9" y="60.1">2</text>
<text x="199.6" y="87.1">3</text>
<text x="38.7" y="105.8">1</text>
<text x="200.5" y="118.7">4</text>
<text x="38.2" y="138">5</text>
<text x="227.8" y="147.8">1</text>
<text x="240.7" y="147.8">1</text>
<text x="268.8" y="147.8">M-0109-1101-Wrist Internal Body</text>
<text x="375" y="147.8">Aluminum</text>
<text x="227.6" y="155.5">2</text>
<text x="240.7" y="155.5">1</text>
<text x="276.7" y="155.5">M-0109-1102-Cover Plate</text>
<text x="369.6" y="155.5">Stainless Steel</text>
<text x="227.6" y="163.1">3</text>
<text x="240.7" y="163.1">1</text>
<text x="276.9" y="163.1">M-0109-1132-Locking Pin</text>
<text x="369.6" y="163.2">Stainless Steel</text>
<text x="227.7" y="170.8">4</text>
<text x="240.6" y="170.8">2</text>
<text x="274.1" y="170.8">M-0109-1131-Locking Lever</text>
<text x="369.6" y="170.8">Stainless Steel</text>
<text x="198.9" y="179.4">9</text>
<text x="227.6" y="178.5">5</text>
<text x="240.7" y="178.5">1</text>
<text x="272.8" y="178.5">M-0109-1301-Lamination ring</text>
<text x="375" y="178.5">Aluminum</text>
<text x="38.6" y="186.4">8</text>
<text x="227.6" y="186.1">6</text>
<text x="240.7" y="186.1">1</text>
<text x="265.5" y="186.1">M-0109-1401-Attachment Plate M12</text>
<text x="369.6" y="186.2">Stainless Steel</text>
<text x="227.6" y="193.8">7</text>
<text x="240.7" y="193.8">1</text>
<text x="274.3" y="193.9">M-0109-1201-Blade Opener</text>
<text x="369.6" y="193.9">Stainless Steel</text>
<text x="227.6" y="201.5">8</text>
<text x="240.7" y="201.5">1</text>
<text x="282.2" y="201.5">M-0109-1203-Blade1</text>
<text x="369.6" y="201.5">Stainless Steel</text>
<text x="227.6" y="209.1">9</text>
<text x="240.7" y="209.1">1</text>
<text x="281.9" y="209.1">M-0109-1204-Blade2</text>
<text x="369.6" y="209.2">Stainless Steel</text>
<text x="226.1" y="216.8">10</text>
<text x="240.7" y="216.8">1</text>
<text x="273.7" y="216.8">M-0109-1501-Blades_holder</text>
<text x="369.6" y="216.8">Stainless Steel</text>
<text x="199.1" y="236.5">7</text>
<text x="289" y="248.5">T.D.</text>
<text x="323.5" y="248.5">29/06/2021</text>
<text x="350" y="248.5">T.D.</text>
<text x="384.5" y="248.5">29/06/2021</text>
<text x="289" y="258.6">OR-0109 - Wrist V1.4.4</text>
<text x="68.8" y="264.6">4</text>
<text x="132.3" y="264.6">10</text>
<text x="354.8" y="275.8">DRW-0109-1xxx</text>
<text x="352.2" y="285.7">D</text>
<text x="360" y="285.5">05/05/2021</text>
<text x="397.7" y="285.7">1/11</text>
</g>
<g font-size="3.5">
<text x="39" y="8.8">1</text>
<text x="89" y="8.8">2</text>
<text x="139" y="8.8">3</text>
<text x="189" y="8.8">4</text>
<text x="239" y="8.8">5</text>
<text x="289" y="8.8">6</text>
<text x="339" y="8.8">7</text>
<text x="389" y="8.8">8</text>
<text x="16.3" y="30.2">A</text>
<text x="411.3" y="30.2">A</text>
<text x="16.3" y="78">B</text>
<text x="411.3" y="78">B</text>
<text x="16.2" y="125.9">C</text>
<text x="411.2" y="125.9">C</text>
<text x="16.2" y="173.7">D</text>
<text x="411.2" y="173.7">D</text>
<text x="16.3" y="221.6">E</text>
<text x="411.3" y="221.6">E</text>
<text x="16.4" y="269.4">F</text>
<text x="411.4" y="269.4">F</text>
<text x="39" y="290.8">1</text>
<text x="89" y="290.8">2</text>
<text x="139" y="290.8">3</text>
<text x="189" y="290.8">4</text>
<text x="239" y="290.8">5</text>
<text x="289" y="290.8">6</text>
<text x="339" y="290.8">7</text>
<text x="389" y="290.8">8</text>
</g>
<g font-size="2.8">
<text x="229.2" y="272.1">ORTHOPUS</text>
<text x="230.7" y="275.4">Le Karting</text>
<text x="254.8" y="272.1">SAS à capital variable</text>
<text x="254.8" y="275.4">SIREN : 843 788 811</text>
<text x="223.6" y="278.8">6 rue Saint Domingue</text>
<text x="254.8" y="278.8">SIRET : 84378881100019</text>
<text x="228" y="282.1">44 200 Nantes</text>
<text x="254.8" y="282.2">NAF / APE : 4646Z</text>
</g>
<g font-size="2.5">
<text x="202" y="243">Note</text>
<text x="289" y="242.9">Created by</text>
<text x="350" y="242.9">Approved by</text>
<text x="289" y="252.8">Product Catalog Reference</text>
<text x="350.4" y="253.6">Material and Finish</text>
<text x="289" y="270.2">Title</text>
<text x="350" y="270.1">DWG No.</text>
<text x="350" y="279.9">Rev.</text>
<text x="360" y="279.9">Date of issue</text>
<text x="396" y="279.9">Sheet</text>
</g>
<g font-size="2.1">
<text x="202.8" y="245.6">Dimensions in millimeters.</text>
<text x="202.8" y="250.6">Break sharp edges and corners unless otherwise specified</text>
<text x="202.9" y="248.1">Tolerances unless otherwise specified according to ISO 2768-m.</text>
<text x="202.9" y="255.6">This drawing is provided under the terms of the Creative Commons Attribution 4.0</text>
<text x="202.8" y="263.2">1866, Mountain View, CA 94042, USA.</text>
<text x="202.8" y="258.2">International (CC BY 4.0) licence. To read a copy of this licence, please go to</text>
<text x="202.8" y="260.7">http://creativecommons.org/licenses/by/4.0/ or write to : Creative Commons, PO Box</text>
</g>
</svg>
